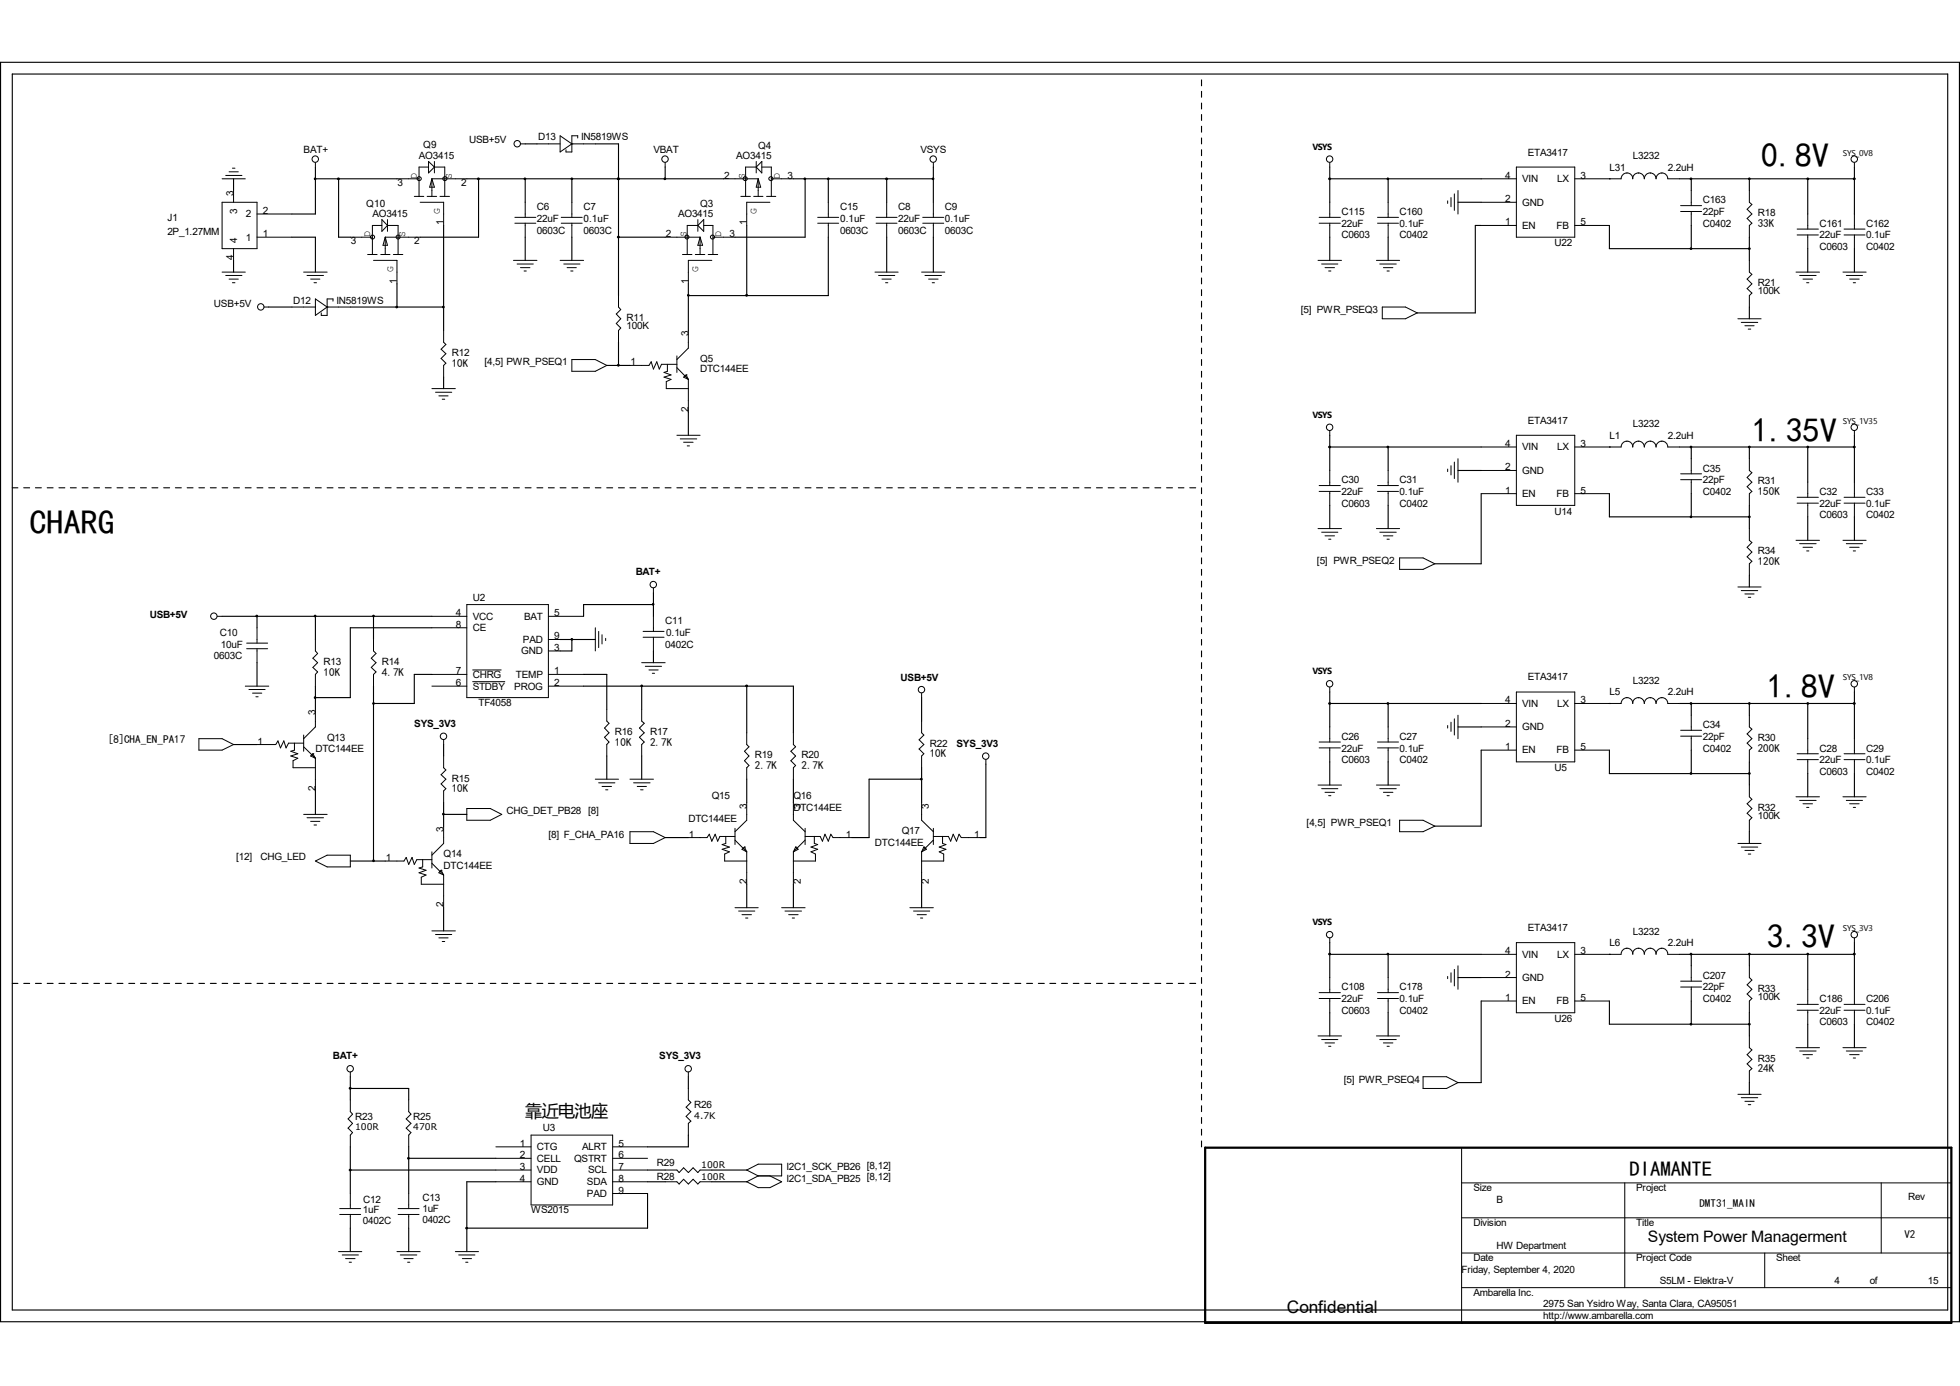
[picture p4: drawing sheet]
<svg xmlns="http://www.w3.org/2000/svg" width="297mm" height="210mm" viewBox="0 0 297 210" stroke-linecap="round" stroke-linejoin="round" font-family="sans-serif">
<g fill="none" stroke="#000" stroke-width=".17">
<path d="M.1 9.4h296.8v190.9h-296.8zM1.9 11.2h293.2v187.3h-293.2zM182.1 12.1v.9M182.1 13.8v.9M182.1 15.6v.9M182.1 17.4v.8M182.1 19.1v.9M35.4 27.1v1.8M35.4 39.5v1.7M44.2 35.9h3.6v5.3M47.8 27.1h12.4M47.8 25.3v7.1h-3.6"/>
<path d="M51.3 27.1v8.8h1.8M67.2 34.2v15.9M70.7 27.1h38.9M72.5 27.1v8.8h-8.8M79.6 27.1v3.5M79.6 35.9v3.6M79.6 21.8h1.8M86.7 27.1v3.5M86.7 35.9v3.6M90.2 21.8h3.5v23M93.7 27.1h.1M93.7 35.9h7.1"/>
<path d="M100.8 25.3v1.8M113.2 34.2v10.6M120.2 27.1h21.2M122 27.1v8.8h-10.6M125.5 27.1v3.5M125.5 35.9v8.9h-21.2M134.4 27.1v3.5M134.4 35.9v5.3M141.4 25.3v5.3M141.4 35.9v5.3M182.1 20.9v.9M182.1 22.7v.9"/>
<path d="M182.1 24.5v.8M182.1 26.2v.9M182.1 28v.9M182.1 29.8v.8M182.1 31.5v.9M182.1 33.3v.9M182.1 35.1v.8M182.1 36.8v.9M182.1 38.6v.9M201.5 27.1h23M201.5 25.3v5.3M201.5 35.9v3.6"/>
<path d="M210.4 27.1v3.5M210.4 35.9v3.6M220.9 30.6h3.6M224.5 34.2h-.9v13.2h-8.8M243.9 27.1h.1M243.9 34.2v3.5h21.2M254.5 27.1h26.5M256.3 27.1v1.8M256.3 34.2v3.5M265.1 27.1v1.8M265.1 35.9v3.6M273.9 27.1v5.3"/>
<path d="M273.9 37.7v3.5M281 25.3v7.1M281 37.7v3.5M40.7 46.5h3.5M53.1 46.5h14.1M60.2 43v3.5M67.2 57.1v1.8M91.9 55.4h3.6M93.7 51.9v3.5M104.3 43v7.1M182.1 40.3v.9M182.1 42.1v.9"/>
<path d="M182.1 43.9v.9M182.1 45.6v.9M182.1 47.4v.9M182.1 49.2v.9M182.1 51v.9M182.1 52.7v.9M182.1 54.5v.9M182.1 56.3v.8M182.1 58v.9M182.1 59.8v.9M265.1 46.5v1.8M1.9 73.9h.8"/>
<path d="M3.6 73.9h.9M5.4 73.9h.9M7.2 73.9h.8M8.9 73.9h.9M10.7 73.9h.9M12.4 73.9h.9M14.2 73.9h.9M16 73.9h.8M17.7 73.9h.9M19.5 73.9h.9M21.3 73.9h.9M23 73.9h.9"/>
<path d="M24.8 73.9h.9M26.6 73.9h.9M28.4 73.9h.9M30.1 73.9h.9M31.9 73.9h.9M33.7 73.9h.8M35.4 73.9h.9M37.2 73.9h.9M38.9 73.9h.9M40.7 73.9h.9M42.5 73.9h.8M44.2 73.9h.9"/>
<path d="M46 73.9h.9M47.8 73.9h.9M49.6 73.9h.9M51.3 73.9h.9M53.1 73.9h.9M54.8 73.9h.9M56.6 73.9h.9M58.4 73.9h.9M60.2 73.9h.8M61.9 73.9h.9M63.7 73.9h.9M65.4 73.9h.9"/>
<path d="M67.2 73.9h.9M69 73.9h.9M70.7 73.9h.9M72.5 73.9h.9M74.3 73.9h.8M76 73.9h.9M77.8 73.9h.9M79.6 73.9h.9M81.4 73.9h.9M83.1 73.9h.9M84.9 73.9h.9M86.7 73.9h.8"/>
<path d="M88.4 73.9h.9M90.2 73.9h.9M91.9 73.9h.9M93.7 73.9h.9M95.5 73.9h.9M97.2 73.9h.9M99 73.9h.9M100.8 73.9h.9M102.6 73.9h.8M104.3 73.9h.9M104.3 62.4v3.6M106.1 73.9h.9"/>
<path d="M107.9 73.9h.9M109.6 73.9h.9M111.4 73.9h.9M113.2 73.9h.8M114.9 73.9h.9M116.7 73.9h.9M118.4 73.9h.9M120.2 73.9h.9M122 73.9h.9M123.7 73.9h.9M125.5 73.9h.9M127.3 73.9h.9"/>
<path d="M129.1 73.9h.9M130.9 73.9h.8M132.6 73.9h.9M134.4 73.9h.8M136.1 73.9h.9M137.9 73.9h.9M139.7 73.9h.8M141.4 73.9h.9M143.2 73.9h.9M144.9 73.9h.9M146.7 73.9h.9M148.5 73.9h.9"/>
<path d="M150.3 73.9h.8M152 73.9h.9M153.8 73.9h.9M155.6 73.9h.9M157.4 73.9h.8M159.1 73.9h.9M160.9 73.9h.9M162.6 73.9h.9M164.4 73.9h.9M166.2 73.9h.8M167.9 73.9h.9M169.7 73.9h.9"/>
<path d="M171.4 73.9h.9M173.2 73.9h.9M175 73.9h.9M176.8 73.9h.9M178.6 73.9h.8M180.3 73.9h.9M182.1 61.6v.8M182.1 63.3v.9M182.1 65.1v.9M182.1 66.8v.9M182.1 68.6v.9M182.1 70.4v.9"/>
<path d="M182.1 72.2v.9M182.1 73.9v.9M182.1 75.7v.9M182.1 77.4v.9M182.1 79.2v.9M201.5 66v5.3M201.5 76.6v3.5M201.5 67.7h23M210.4 67.7v3.6M210.4 76.6v3.5M220.9 71.3h3.6M224.5 74.8v10.6h-7.1"/>
<path d="M243.9 67.7h.1M243.9 74.8v3.5h21.2M254.5 67.7h26.5M256.3 67.7v1.8M256.3 74.8v3.5M265.1 67.7v1.8M265.1 76.6v3.5M273.9 67.7v5.4M273.9 78.3v3.6M281 66v7.1M281 78.3v3.6M33.7 93.4h31.7"/>
<path d="M38.9 93.4v1.7M47.8 93.4v3.5M56.6 93.4v3.5M65.4 95.1h-12.3v10.6h-5.3M84.9 96.9h5.3M86.7 96.9v1.7h-1.8M99 89.8v3.6M99 98.6v1.8M99 91.6h-10.6v1.8M182.1 81v.9M182.1 82.8v.9M182.1 84.5v.9"/>
<path d="M182.1 86.3v.9M182.1 88.1v.8M182.1 89.8v.9M182.1 91.6v.9M182.1 93.4v.8M182.1 95.1v.9M182.1 96.9v.8M182.1 98.6v.9M265.1 87.2v1.7M35.4 112.8h3.5M38.9 100.4v3.6M47.8 104v3.5"/>
<path d="M47.8 119.8v3.6M56.6 104v26.5M65.4 102.2h-2.6v4.4h-6.2M67.2 112.8v1.8M88.4 104h31.8v7M88.4 102.2h3.5v5.3M91.9 114.6v3.5M97.2 104v3.5M97.2 114.6v3.5M113.2 104v7M113.2 118.1v3.5M120.2 118.1v3.5"/>
<path d="M139.7 118.1h-8v8.8h-2.6M139.7 105.7v3.6M139.7 116.3v5.3M149.4 115.8v11.1h-.9M182.1 100.4v.9M182.1 102.2v.9M182.1 104v.9M182.1 105.7v.9M182.1 107.5v.9M182.1 109.3v.9M182.1 111v.9M182.1 112.8v.9"/>
<path d="M182.1 114.6v.8M182.1 116.3v.9M182.1 118.1v.9M182.1 119.8v.9M201.5 104.9v5.3M201.5 115.4v3.6M201.5 106.6h23M210.4 106.6v3.6M210.4 115.4v3.6M220.9 110.2h3.6M224.5 113.7v11.5h-7.1M243.9 106.6h.1"/>
<path d="M243.9 113.7v3.5h21.2M254.5 106.6h26.5M256.3 106.6v1.8M256.3 113.7v3.5M265.1 106.6v1.8M265.1 115.4v3.6M273.9 106.6v5.3M273.9 117.2v3.5M281 104.9v7M281 117.2v3.5M53.1 130.5h5.3M67.2 121.6v3.6"/>
<path d="M67.2 137.5v3.6M67.2 123.4h3.5M100.8 126.9h3.5M113.2 134v3.5M120.2 134v3.5M139.7 134v3.5M182.1 121.6v.9M182.1 123.4v.9M182.1 125.2v.8M182.1 126.9v.9M182.1 128.7v.9M182.1 130.5v.9"/>
<path d="M182.1 132.2v.9M182.1 134v.9M182.1 135.8v.9M182.1 137.5v.9M182.1 139.3v.9M265.1 126v1.8M1.9 149h.8M3.6 149h.9M5.4 149h.9M7.2 149h.8M8.9 149h.9M10.7 149h.9"/>
<path d="M12.4 149h.9M14.2 149h.9M16 149h.8M17.7 149h.9M19.5 149h.9M21.3 149h.9M23 149h.9M24.8 149h.9M26.6 149h.9M28.4 149h.9M30.1 149h.9M31.9 149h.9"/>
<path d="M33.7 149h.8M35.4 149h.9M37.2 149h.9M38.9 149h.9M40.7 149h.9M42.5 149h.8M44.2 149h.9M46 149h.9M47.8 149h.9M49.6 149h.9M51.3 149h.9M53.1 149h.9"/>
<path d="M54.8 149h.9M56.6 149h.9M58.4 149h.9M60.2 149h.8M61.9 149h.9M63.7 149h.9M65.4 149h.9M67.2 149h.9M69 149h.9M70.7 149h.9M72.5 149h.9M74.3 149h.8"/>
<path d="M76 149h.9M77.8 149h.9M79.6 149h.9M81.4 149h.9M83.1 149h.9M84.9 149h.9M86.7 149h.8M88.4 149h.9M90.2 149h.9M91.9 149h.9M93.7 149h.9M95.5 149h.9"/>
<path d="M97.2 149h.9M99 149h.9M100.8 149h.9M102.6 149h.8M104.3 149h.9M106.1 149h.9M107.9 149h.9M109.6 149h.9M111.4 149h.9M113.2 149h.8M114.9 149h.9M116.7 149h.9"/>
<path d="M118.4 149h.9M120.2 149h.9M122 149h.9M123.7 149h.9M125.5 149h.9M127.3 149h.9M129.1 149h.9M130.9 149h.8M132.6 149h.9M134.4 149h.8M136.1 149h.9M137.9 149h.9"/>
<path d="M139.7 149h.8M141.4 149h.9M143.2 149h.9M144.9 149h.9M146.7 149h.9M148.5 149h.9M150.3 149h.8M152 149h.9M153.8 149h.9M155.6 149h.9M157.4 149h.8M159.1 149h.9"/>
<path d="M160.9 149h.9M162.6 149h.9M164.4 149h.9M166.2 149h.8M167.9 149h.9M169.7 149h.9M171.4 149h.9M173.2 149h.9M175 149h.9M176.8 149h.9M178.6 149h.8M180.3 149h.9"/>
<path d="M182.1 141.1v.8M182.1 142.8v.9M182.1 144.6v.9M182.1 146.3v.9M182.1 148.1v.9M182.1 149.9v.9M182.1 151.7v.9M182.1 153.5v.8M182.1 155.2v.9M182.1 157v.9M182.1 158.7v.9M201.5 142.8v5.3"/>
<path d="M201.5 153.5v3.5M201.5 144.6h23M210.4 144.6v3.5M210.4 153.5v3.5M220.9 148.1h3.6M224.5 151.7v12.3h-3.6M243.9 144.6h.1M243.9 151.7v3.5h21.2M254.5 144.6h26.5M256.3 144.6v1.7M256.3 151.7v3.5M265.1 144.6v1.7"/>
<path d="M265.1 153.5v3.5M273.9 144.6v5.3M273.9 155.2v3.5M281 142.8v7.1M281 155.2v3.5M53.1 163.2v3.5M53.1 173.8v7M53.1 177.3h22M53.1 164.9h8.8v1.8M61.9 173.8v7M61.9 175.5h13.2M75.1 179.1h-4.4v10.6"/>
<path d="M98.1 177.3h2.7M98.1 179.1h2.7M104.3 163.2v1.7M104.3 172v1.8h-6.2M107.9 177.3h5.3M107.9 179.1h5.3M182.1 160.5v.9M182.1 162.3v.9M182.1 164v.9M182.1 165.8v.9M182.1 167.6v.8M182.1 169.3v.9"/>
<path d="M182.1 171.1v.9M182.1 172.9v.9M265.1 164v1.8M53.1 186.1v3.6M61.9 186.1v3.6M98.1 180.8v5.3h-27.4"/>
</g>
<path d="M182.6 173.9h113.1v26.5h-113.1z" fill="none" stroke="#000" stroke-width=".34"/>
<g fill="none" stroke="#000" stroke-width=".15">
<path d="M33.7 30.6h5.2v7.1h-5.2zM33.7 27.1h3.5M34.2 26.6h2.5M34.7 26h1.4M35.2 25.5h.4M35.4 28.9v1.7M35.4 37.7v1.8M38.9 35.9h5.3M38.9 32.4h5.3M47.8 24.6v.7M53.1 35.9h3.3M55.7 38.6h1.4"/>
<path d="M56.6 39.5h3.6v3.5M57.7 38.6h1.4M57.9 34.2h-1.5v4.4M57.9 33.3l.8 .9-.8 .9zM58.4 35.9h5.3M58.4 35.9v2.7M58.4 35.9l.3 1.3h-.7zM58.7 34.2h1.6v4.4M58.7 33.3v1.8M59.6 38.6h1.4M60.2 27.1h3.3M62.8 29.8h1.4"/>
<path d="M63.7 30.6h3.5v3.6M64.7 29.8h1.5M64.9 25.3h-1.4v4.5M64.9 24.5l.9 .8-.9 .9zM65.4 27.1h5.3M65.4 27.1v2.7M65.4 27.1l.4 1.3h-.7zM65.8 25.3h1.6v4.5M65.8 24.5v1.7M66.7 29.8h1.4M77.8 39.5h3.6M78 32.9h3.2"/>
<path d="M78 33.8h3.2M78.9 21.8h.7M79.6 30.6v2.3M79.6 33.8v2.1M81.4 21.8h3.5M84.9 39.5h3.5M84.9 20.6l1.8 1.2-1.8 1.2zM85 32.9h3.2M85 33.8h3.2M86.7 21.8h.1M86.7 30.6v2.3M86.7 33.8v2.1"/>
<path d="M86.7 21.8h3.5M87.5 20.9v-.3h-.8v2.4h-.9v-.3M100.8 35.9h5.3M100.8 24.6v.7M103.4 38.6h1.5M105.4 38.6h1.4M105.7 34.2h-1.6v4.4M105.7 34.2l.9-.9v1.8zM105.7 33.3v1.8M106.1 35.9l.4 1.3h-.8zM106.1 35.9v2.7M106.6 34.2h1.4v4.4"/>
<path d="M107.3 38.6h1.5M107.9 39.5h-3.6v3.5M108 35.9h3.4M109.6 27.1h5.3M112.3 29.8h1.4M114.2 29.8h1.4M114.6 25.3h-1.6v4.5M114.6 24.5v1.7M114.6 25.3l.8-.8v1.7zM114.9 27.1l.4 1.3h-.7zM114.9 27.1v2.7M115.4 25.3h1.5v4.5"/>
<path d="M116.2 29.8h1.4M116.7 30.6h-3.5v3.6M116.9 27.1h3.3M123.9 32.9h3.2M123.9 33.8h3.2M125.5 30.6v2.3M125.5 33.8v2.1M132.8 32.9h3.1M132.8 33.8h3.1M134.4 30.6v2.3M134.4 33.8v2.1M139.8 32.9h3.2"/>
<path d="M139.8 33.8h3.2M141.4 24.6v.7M141.4 30.6v2.3M141.4 33.8v2.1M199.7 39.5h3.6M199.9 32.9h3.2M199.9 33.8h3.2M201.5 24.6v.7M201.5 30.6v2.3M201.5 33.8v2.1M208.6 39.5h3.5M208.7 32.9h3.2"/>
<path d="M208.7 33.8h3.2M210.4 30.6v2.3M210.4 33.8v2.1M219.4 30.4v.4M219.9 29.9v1.4M220.4 29.4v2.5M220.9 28.9v3.5M224.5 30.6h5.3M224.5 27.1h5.3M224.5 34.2h5.3M229.8 25.3h8.8v10.6h-8.8zM238.6 34.2h5.3"/>
<path d="M246.5 26.2a.78 .78 0 0 0-.8 .9h-7.1M246.5 26.2a.89 .89 0 0 1 .9 .9M248.3 26.2a.89 .89 0 0 1 .9 .9 .83 .83 0 0 1 .9-.9M248.3 26.2a.79 .79 0 0 0-.9 .9M250.1 26.2a.89 .89 0 0 1 .9 .9 .82 .82 0 0 1 .8-.9M251.8 26.2a.89 .89 0 0 1 .9 .9h1.8M254.7 31.2h3.2M254.7 32h3.2M256.3 28.9v2.3M256.3 32v2.2M265.1 28.9v1.7l.4 .4-.7 .7 .7 .7-.7 .7 .7 .7-.4 .4v1.7M265.1 39.5v1.7l.4 .4-.7 .7 .7 .7-.7 .7 .7 .7-.4 .4v1.7"/>
<path d="M272.3 34.7h3.2M272.3 35.6h3.2M273.9 32.4v2.3M273.9 35.6v2.1M279.4 34.7h3.2M279.4 35.6h3.2M281 24.6v.7M281 32.4v2.3M281 35.6v2.1M33.7 41.2h3.5M34.2 41.7h2.5M34.7 42.3h1.4"/>
<path d="M35.2 42.8h.4M40 46.5h.7M44.2 46.5h3.6M46 41.2h3.6M46.5 41.7h2.5M47.1 42.3h1.4M47.6 42.8h.4M47.8 45.3l1.8 1.2-1.8 1.3zM49.6 46.5h.1M49.6 46.5h3.5M50.5 45.6v-.3h-.9v2.5h-.9v-.4M65.4 58.9h3.6"/>
<path d="M66 59.4h2.5M66.5 60h1.4M67.2 50.1v1.8l.4 .3-.8 .7 .8 .7-.8 .7 .8 .7-.4 .4v1.7M78.4 40h2.4M78.9 40.6h1.4M79.4 41.1h.4M85.4 40h2.5M85.9 40.6h1.4M86.5 41.1h.3M86.7 54.5h3.5l1.7 .9-1.7 .9h-3.5zM93.7 44.8v1.7l.4 .4-.7 .7 .7 .7-.7 .7 .7 .7-.4 .4v1.8M101.1 55.2v1.1l-.5 .1 1.1 .4-1.1 .3 1.1 .4-.7 .3v1.1h3.3"/>
<path d="M102.6 55.2h-2.4l-.3 .7-.4-1.1-.5 1.1-.3-1.1-.4 .6h-2.8M102.6 53.9v2.5M102.6 55.7l1.7 1.8M103.8 57h.1M103.8 57l-.2 .1 .7 .4M104 56.8h.1M104 56.8l.3 .7M104 56.8l-.2 .2M104.3 50.1v2.6l-1.7 1.8M104.3 57.5v4.9M132.6 41.2h3.5M133.1 41.7h2.5"/>
<path d="M133.6 42.3h1.4M134.2 42.8h.3M139.7 41.2h3.5M140.2 41.7h2.5M140.7 42.3h1.5M141.3 42.8h.3M200.3 40h2.4M200.8 40.6h1.4M201.3 41.1h.4M209.1 40h2.5M209.5 46.5h3.5l1.8 .9-1.8 .9h-3.5zM209.6 40.6h1.5"/>
<path d="M210.2 41.1h.3M263.4 48.3h3.5M263.9 48.9h2.5M264.4 49.4h1.4M264.9 49.9h.4M272.2 41.2h3.5M272.7 41.7h2.5M273.2 42.3h1.5M273.8 42.8h.3M279.3 41.2h3.5M279.8 41.7h2.4M280.3 42.3h1.4"/>
<path d="M280.8 42.8h.4M67 60.5h.4M102.6 66h3.5M103.1 66.5h2.5M103.6 67h1.4M104.1 67.6h.4M199.9 73.6h3.2M199.9 74.5h3.2M201.5 65.3v.7M201.5 71.3v2.3M201.5 74.5v2.1M208.7 73.6h3.2"/>
<path d="M208.7 74.5h3.2M210.4 71.3v2.3M210.4 74.5v2.1M219.4 71.1v.4M219.9 70.6v1.4M220.4 70v2.5M220.9 69.5v3.6M224.5 67.7h5.3M224.5 74.8h5.3M224.5 71.3h5.3M229.8 66h8.8v10.6h-8.8zM238.6 74.8h5.3"/>
<path d="M246.5 66.9a.78 .78 0 0 0-.8 .8h-7.1M246.5 66.8a.89 .89 0 0 1 .9 .9M248.3 66.8a.89 .89 0 0 1 .9 .9 .83 .83 0 0 1 .9-.8M248.3 66.9a.79 .79 0 0 0-.9 .8M250.1 66.8a.89 .89 0 0 1 .9 .9 .82 .82 0 0 1 .8-.8M251.8 66.8a.89 .89 0 0 1 .9 .9h1.8M254.7 71.8h3.2M254.7 72.7h3.2M256.3 69.5v2.3M256.3 72.7v2.1M265.1 69.5v1.8l.4 .3-.7 .7 .7 .8-.7 .6 .7 .8-.4 .3v1.8M272.3 75.4h3.2"/>
<path d="M272.3 76.2h3.2M273.9 73.1v2.3M273.9 76.2v2.1M279.4 75.4h3.2M279.4 76.2h3.2M281 65.3v.7M281 73.1v2.3M281 76.2v2.1M32.9 93.4h.8M37.4 97.5h3.2M37.4 98.3h3.2M38.9 95.1v2.4"/>
<path d="M38.9 98.3v2.1M47.8 96.9v1.7l.3 .4-.7 .7 .7 .7-.7 .7 .7 .7-.3 .4v1.8M56.6 96.9v1.7l.4 .4-.7 .7 .7 .7-.7 .7 .7 .7-.4 .4v1.8M65.4 93.4h5.3M65.4 95.1h5.3M70.7 91.6h12.4v14.1h-12.4zM83.1 98.6h1.8M83.1 93.4h5.3M83.1 96.9h1.8M90.2 95.1v3.5M90.7 95.7v2.4M91.2 96.2v1.4"/>
<path d="M91.8 96.7v.4M97.5 95.7h3.1M97.5 96.6h3.1M99 89.1v.7M99 93.4v2.3M99 96.6v2M199.7 80.1h3.6M200.3 80.6h2.4M200.8 81.2h1.4M201.3 81.7h.4M208.6 80.1h3.5M209.1 80.6h2.5"/>
<path d="M209.6 81.2h1.5M210.2 81.7h.3M212.1 84.5h3.5l1.8 .9-1.8 .9h-3.5zM263.4 88.9h3.5M263.9 89.5h2.5M264.4 90h1.4M264.9 90.5h.4M265.1 80.1v1.8l.4 .3-.7 .7 .7 .8-.7 .7 .7 .6-.4 .4v1.8M272.2 81.9h3.5M272.7 82.4h2.5M273.2 82.9h1.5M273.8 83.5h.3"/>
<path d="M279.3 81.9h3.5M279.8 82.4h2.4M280.3 82.9h1.4M280.8 83.5h.4M30.1 111.9h3.6l1.7 .9-1.7 .9h-3.6zM37.2 104h3.5M37.7 104.5h2.5M38.3 105h1.4M38.8 105.6h.3M44.6 112.6v1.1l-.5 .1 1 .4-1 .4 1 .3-.7 .4v1h3.4M46 112.6h-2.3l-.4 .7-.3-1-.5 1-.4-1-.3 .5h-2.9M46 111.4v2.4"/>
<path d="M46 113.2l1.8 1.7M47.2 114.4h.1M47.4 114.2h.1M47.4 114.2l-.3 .4 .7 .3M47.4 114.2l.4 .7M47.8 107.5v2.7l-1.8 1.7M47.8 114.9v4.9M65.4 102.2h5.3M65.4 104h5.3M67.2 112.1v.7M67.2 114.6v1.7l.4 .4-.8 .7 .8 .7-.8 .7 .8 .7-.4 .3v1.8M71.6 103.3h4.9"/>
<path d="M71.6 101.5h4.3M83.1 102.2h5.3M83.1 104h5.3M90.2 118.1h3.5M90.7 118.6h2.5M91.2 119.2h1.5M91.8 119.7h.3M91.9 107.5v1.8l.4 .3-.7 .7 .7 .7-.7 .7 .7 .7-.4 .4v1.8M95.5 118.1h3.5M96 118.6h2.5M96.6 119.2h1.4M97.1 119.7h.4"/>
<path d="M97.2 107.5v1.8l.4 .3-.7 .7 .7 .7-.7 .7 .7 .7-.4 .4v1.8M97.2 100.4h3.6M97.8 101h2.4M98.3 101.5h1.4M98.8 102h.4M113.2 111v1.8l.3 .4-.7 .6 .7 .8-.7 .7 .7 .7-.3 .3v1.8M120.2 111v1.8l.4 .4-.8 .6 .8 .8-.8 .7 .8 .7-.4 .3v1.8M139.7 105v.7M139.7 109.3v1.7l.3 .4-.7 .7 .7 .7-.7 .7 .7 .7-.3 .4v1.7M149.4 115.1v.7M199.7 119h3.6M199.9 112.4h3.2"/>
<path d="M199.9 113.3h3.2M200.3 119.5h2.4M201.5 104.1v.8M201.5 110.2v2.2M201.5 113.3v2.1M208.6 119h3.5M208.7 112.4h3.2M208.7 113.3h3.2M209.1 119.5h2.5M210.4 110.2v2.2M210.4 113.3v2.1M219.4 109.9v.4"/>
<path d="M219.9 109.4v1.4M220.4 108.9v2.5M220.9 108.4v3.5M224.5 106.6h5.3M224.5 113.7h5.3M224.5 110.2h5.3M229.8 104.9h8.8v10.5h-8.8zM238.6 113.7h5.3M246.5 105.7a.78 .78 0 0 0-.8 .9h-7.1M246.5 105.7a.89 .89 0 0 1 .9 .9M248.3 105.7a.89 .89 0 0 1 .9 .9 .83 .83 0 0 1 .9-.9M248.3 105.7a.79 .79 0 0 0-.9 .9"/>
<path d="M250.1 105.7a.89 .89 0 0 1 .9 .9 .82 .82 0 0 1 .8-.9M251.8 105.7a.89 .89 0 0 1 .9 .9h1.8M254.7 110.7h3.2M254.7 111.5h3.2M256.3 108.4v2.3M256.3 111.5v2.2M265.1 108.4v1.8l.4 .3-.7 .7 .7 .7-.7 .7 .7 .7-.4 .4v1.7M265.1 119v1.7l.4 .4-.7 .7 .7 .7-.7 .7 .7 .7-.4 .4v1.7M272.3 114.2h3.2M272.3 115.1h3.2M273.9 111.9v2.3M273.9 115.1v2.1"/>
<path d="M279.4 114.2h3.2M279.4 115.1h3.2M281 104.1v.8M281 111.9v2.3M281 115.1v2.1M46 123.4h3.6M46.5 123.9h2.5M47.1 124.5h1.4M47.6 125h.4M47.8 130.5l1.8-.9h3.5v1.8h-3.5zM64.1 130.3v1.1l-.6 .1 1.1 .4-1.1 .3 1.1 .4-.8 .3v1.1h3.4M65.4 129.1v2.4"/>
<path d="M65.4 130.3h-2.2l-.4 .7-.4-1.1-.5 1.1-.3-1.1-.4 .6h-2.8M65.4 130.8l1.8 1.8M66.7 132h.1M66.7 132l-.2 .2 .7 .4M66.8 131.9h.1M66.8 131.9l.4 .7M66.8 131.9l-.1 .1M67.2 125.2v2.6l-1.8 1.8M67.2 132.6v4.9M70.7 122.5h3.6l1.7 .9-1.7 .9h-3.6zM95.5 126h3.5l1.8 .9-1.8 .9h-3.5zM110 126.7v1.1l-.6 .2 1.1 .4-1.1 .3 1.1 .4-.7 .3v1.1h3.4"/>
<path d="M111.4 126.7h-2.3l-.3 .8-.4-1.1-.5 1.1-.4-1.1-.4 .5h-2.8M111.4 125.5v2.5M111.4 127.3l1.8 1.8M111.4 137.5h3.5M111.9 138h2.5M112.4 138.6h1.5M112.6 128.5h.1M112.6 128.5l-.2 .2 .8 .4M112.8 128.4h.1M112.8 128.4l.4 .7M112.8 128.4l-.2 .1M113 139.1h.3"/>
<path d="M113.2 121.6v2.7l-1.8 1.7M113.2 129.1v4.9M118.4 137.5h3.6M119 138h2.5M119.5 138.6h1.4M120.1 139.1h.3M120.2 121.6v2.7l1.8 1.7M120.2 129.1v4.9M120.6 128.4h.1M120.6 128.4l-.4 .7M120.6 128.4l.1 .1M120.7 128.5h.1"/>
<path d="M120.7 128.5l.2 .2-.7 .4M122 126.7h2.3l.3 .8 .4-1.1 .5 1.1 .4-1.1 .3 .5h2.9M122 125.5v2.5M122 127.3l-1.8 1.8M123.4 126.7v1.1l.5 .2-1 .4 1 .3-1 .4 .7 .3v1.1h-3.4M137.9 137.5h3.5M138.4 138h2.5M139 138.6h1.4M139.5 139.1h.3M139.7 121.6v2.7l1.7 1.7M139.7 129.1v4.9M140 128.4h.1"/>
<path d="M140 128.4l-.3 .7M140 128.4l.2 .1M140.2 128.5h.1M140.2 128.5l.2 .2-.7 .4M141.4 125.5v2.5M141.4 126.7h2.3l.4 .8 .3-1.1 .5 1.1 .4-1.1 .4 .5h2.8M141.4 127.3l-1.7 1.8M142.8 126.7v1.1l.5 .2-1 .4 1 .3-1 .4 .7 .3v1.1h-3.3M200.8 120.1h1.4M201.3 120.6h.4M209.6 120.1h1.5M210.2 120.6h.3"/>
<path d="M212.1 124.3h3.5l1.8 .9-1.8 .8h-3.5zM263.4 127.8h3.5M263.9 128.4h2.5M264.4 128.9h1.4M264.9 129.4h.4M272.2 120.7h3.5M272.7 121.3h2.5M273.2 121.8h1.5M273.8 122.3h.3M279.3 120.7h3.5M279.8 121.3h2.4M280.3 121.8h1.4"/>
<path d="M280.8 122.3h.4M65.4 141.1h3.6M66 141.6h2.5M66.5 142.1h1.4M67 142.7h.4M199.7 157h3.6M199.9 150.4h3.2M199.9 151.3h3.2M200.3 157.5h2.4M200.8 158h1.4M201.3 158.5h.4M201.5 142.1v.7"/>
<path d="M201.5 148.1v2.3M201.5 151.3v2.2M208.6 157h3.5M208.7 150.4h3.2M208.7 151.3h3.2M209.1 157.5h2.5M209.6 158h1.5M210.2 158.5h.3M210.4 148.1v2.3M210.4 151.3v2.2M219.4 148v.3M219.9 147.4v1.4"/>
<path d="M220.4 146.9v2.5M220.9 146.3v3.6M224.5 144.6h5.3M224.5 151.7h5.3M224.5 148.1h5.3M229.8 142.8h8.8v10.7h-8.8zM238.6 144.6h7.1M238.6 151.7h5.3M246.5 143.7a.78 .78 0 0 0-.8 .9M246.5 143.7a.89 .89 0 0 1 .9 .9M248.3 143.7a.89 .89 0 0 1 .9 .9M248.3 143.7a.79 .79 0 0 0-.9 .9"/>
<path d="M250.1 143.7a.89 .89 0 0 1 .9 .9M250.1 143.7a.79 .79 0 0 0-.9 .9M251.8 143.7a.78 .78 0 0 0-.8 .9M251.8 143.7a.89 .89 0 0 1 .9 .9h1.8M254.7 148.7h3.2M254.7 149.6h3.2M256.3 146.3v2.4M256.3 149.6v2.1M265.1 146.3v1.8l.4 .4-.7 .7 .7 .7-.7 .7 .7 .7-.4 .4v1.8M265.1 157v1.7l.4 .4-.7 .7 .7 .7-.7 .7 .7 .7-.4 .4v1.7M272.2 158.7h3.5M272.3 152.2h3.2"/>
<path d="M272.3 153.1h3.2M272.7 159.3h2.5M273.2 159.8h1.5M273.9 149.9v2.3M273.9 153.1v2.1M279.3 158.7h3.5M279.4 152.2h3.2M279.4 153.1h3.2M279.8 159.3h2.4M280.3 159.8h1.4M281 142.1v.7M281 149.9v2.3"/>
<path d="M281 153.1v2.1M53.1 166.7v1.7l.3 .4-.7 .7 .7 .7-.7 .7 .7 .7-.3 .4v1.8M53.1 162.4v.8M61.9 166.7v1.7l.4 .4-.7 .7 .7 .7-.7 .7 .7 .7-.4 .4v1.8M75.1 173.8h5.4M75.1 175.5h5.4M75.1 177.3h5.4M75.1 179.1h5.4M80.5 172h12.3v10.6h-12.3zM92.8 173.8h5.3M92.8 175.5h5.3M92.8 177.3h5.3"/>
<path d="M92.8 179.1h5.3M100.8 177.3h1.8l.3 .4 .7-.7 .7 .7 .7-.7 .7 .7 .4-.4h1.8M100.8 179.1h1.8l.3 .3 .7-.7 .7 .7 .7-.7 .7 .7 .4-.3h1.8M104.3 162.4v.8M104.3 164.9v1.8l.4 .3-.7 .8 .7 .6-.7 .8 .7 .7-.4 .3v1.8M113.2 177.3l1.7-.9h3.5v1.8h-3.5zM114.9 178.2l-1.7 .9 1.7 .9h1.8l1.7-.9-1.7-.9M215.6 163.2h3.6l1.7 .8-1.7 .9h-3.6zM221.5 173.9v26.5M221.5 179.2h74.2M246.2 179.2v15.9M263.4 165.8h3.5"/>
<path d="M263.9 166.3h2.5M264.4 166.9h1.4M264.9 167.4h.4M273.8 160.3h.3M280.8 160.3h.4M285.1 179.2v10.7M51.3 189.7h3.5M51.5 183.1h3.2M51.5 184h3.2M51.9 190.2h2.4M52.4 190.7h1.4M52.9 191.3h.4"/>
<path d="M53.1 180.8v2.3M53.1 184v2.1M60.2 189.7h3.5M60.3 183.1h3.2M60.3 184h3.2M60.7 190.2h2.5M61.2 190.7h1.4M61.8 191.3h.3M61.9 180.8v2.3M61.9 184v2.1M69 189.7h3.5M69.5 190.2h2.5"/>
<path d="M70.1 190.7h1.4M70.6 191.3h.3M92.8 180.8h5.3M221.5 184.5h74.2M221.5 189.9h74.2M221.5 195.1h74.2M267.4 189.9v5.2"/>
<circle cx="47.8" cy="24.1" r=".49"/>
<circle cx="56.5" cy="35.9" r=".31"/>
<circle cx="60.3" cy="35.9" r=".3"/>
<circle cx="63.5" cy="27.1" r=".31"/>
<circle cx="67.4" cy="27.1" r=".31"/>
<circle cx="78.4" cy="21.8" r=".49"/>
<circle cx="100.8" cy="24.1" r=".49"/>
<circle cx="104.1" cy="35.9" r=".3"/>
<circle cx="108" cy="35.9" r=".31"/>
<circle cx="112.9" cy="27.1" r=".31"/>
<circle cx="116.8" cy="27.1" r=".31"/>
<circle cx="141.4" cy="24.1" r=".49"/>
<circle cx="201.5" cy="24.1" r=".49"/>
<circle cx="281" cy="24.1" r=".49"/>
<circle cx="39.5" cy="46.5" r=".49"/>
<circle cx="201.5" cy="64.7" r=".49"/>
<circle cx="281" cy="64.7" r=".49"/>
<circle cx="32.4" cy="93.4" r=".49"/>
<circle cx="99" cy="88.6" r=".49"/>
<circle cx="67.2" cy="111.6" r=".49"/>
<circle cx="139.6" cy="104.5" r=".49"/>
<circle cx="149.4" cy="114.6" r=".49"/>
<circle cx="201.5" cy="103.6" r=".49"/>
<circle cx="281" cy="103.6" r=".49"/>
<circle cx="201.5" cy="141.6" r=".49"/>
<circle cx="281" cy="141.6" r=".49"/>
<circle cx="53.1" cy="161.9" r=".49"/>
<circle cx="104.3" cy="161.9" r=".49"/>
</g>
<g fill="#000" stroke="#000" stroke-width=".15">
<path d="M51.2 27h.2v.2h-.2z" fill-rule="evenodd"/>
<path d="M72.4 27h.2v.2h-.2z" fill-rule="evenodd"/>
<path d="M93.6 35.8h.2v.2h-.2z" fill-rule="evenodd"/>
<path d="M93.6 27h.2v.2h-.2z" fill-rule="evenodd"/>
<path d="M93.6 27h.2v.2h-.2z" fill-rule="evenodd"/>
<path d="M134.2 27h.2v.2h-.2z" fill-rule="evenodd"/>
<path d="M201.4 27h.2v.2h-.2z" fill-rule="evenodd"/>
<path d="M280.9 27h.2v.2h-.2z" fill-rule="evenodd"/>
<path d="M93.6 55.3h.2v.1h-.2z" fill-rule="evenodd"/>
<path d="M113 44.7h.2v.1h-.2z" fill-rule="evenodd"/>
<path d="M201.4 67.6h.2v.2h-.2z" fill-rule="evenodd"/>
<path d="M280.9 67.6h.2v.2h-.2z" fill-rule="evenodd"/>
<path d="M113 103.8h.2v.2h-.2z" fill-rule="evenodd"/>
<path d="M201.4 106.5h.2v.2h-.2z" fill-rule="evenodd"/>
<path d="M280.9 106.5h.2v.2h-.2z" fill-rule="evenodd"/>
<path d="M201.4 144.5h.2v.2h-.2z" fill-rule="evenodd"/>
<path d="M280.9 144.5h.2v.2h-.2z" fill-rule="evenodd"/>
<path d="M53 177.2h.2v.2h-.2z" fill-rule="evenodd"/>
<path d="M53 164.8h.2v.2h-.2z" fill-rule="evenodd"/>
<path d="M70.6 186h.2v.2h-.2z" fill-rule="evenodd"/>
<circle cx="47.8" cy="27.1" r=".13"/>
<circle cx="79.5" cy="27.1" r=".13"/>
<circle cx="86.7" cy="27.1" r=".13"/>
<circle cx="100.8" cy="27.1" r=".13"/>
<circle cx="122" cy="27.1" r=".13"/>
<circle cx="125.5" cy="27.1" r=".13"/>
<circle cx="141.4" cy="27.1" r=".13"/>
<circle cx="210.3" cy="27.1" r=".13"/>
<circle cx="256.2" cy="37.7" r=".13"/>
<circle cx="256.2" cy="27.1" r=".13"/>
<circle cx="265.1" cy="27.1" r=".13"/>
<circle cx="265.1" cy="37.7" r=".13"/>
<circle cx="273.9" cy="27.1" r=".13"/>
<circle cx="60.1" cy="46.5" r=".13"/>
<circle cx="67.2" cy="46.5" r=".13"/>
<circle cx="104.3" cy="44.7" r=".13"/>
<circle cx="210.3" cy="67.7" r=".13"/>
<circle cx="256.2" cy="67.7" r=".13"/>
<circle cx="256.2" cy="78.3" r=".13"/>
<circle cx="265.1" cy="67.7" r=".13"/>
<circle cx="265.1" cy="78.3" r=".13"/>
<circle cx="273.9" cy="67.7" r=".13"/>
<circle cx="38.9" cy="93.3" r=".13"/>
<circle cx="47.8" cy="93.3" r=".13"/>
<circle cx="56.6" cy="93.3" r=".13"/>
<circle cx="86.7" cy="96.9" r=".13"/>
<circle cx="99" cy="91.6" r=".13"/>
<circle cx="47.8" cy="105.7" r=".13"/>
<circle cx="56.6" cy="106.6" r=".13"/>
<circle cx="97.2" cy="103.9" r=".13"/>
<circle cx="139.6" cy="118.1" r=".13"/>
<circle cx="210.3" cy="106.6" r=".13"/>
<circle cx="256.2" cy="106.6" r=".13"/>
<circle cx="256.2" cy="117.2" r=".13"/>
<circle cx="265.1" cy="106.6" r=".13"/>
<circle cx="265.1" cy="117.2" r=".13"/>
<circle cx="273.9" cy="106.6" r=".13"/>
<circle cx="56.6" cy="130.4" r=".13"/>
<circle cx="67.2" cy="123.4" r=".13"/>
<circle cx="210.3" cy="144.6" r=".13"/>
<circle cx="256.2" cy="155.2" r=".13"/>
<circle cx="256.2" cy="144.6" r=".13"/>
<circle cx="265.1" cy="144.6" r=".13"/>
<circle cx="265.1" cy="155.2" r=".13"/>
<circle cx="273.9" cy="144.6" r=".13"/>
<circle cx="61.9" cy="175.5" r=".13"/>
</g>
<g font-size="5.2">
<text x="266.9" y="25.3">0.8V</text>
<text x="265.5" y="67">1.35V</text>
<text x="4.5" y="81">CHARG</text>
<text x="267.8" y="105.7">1.8V</text>
<text x="267.8" y="143.7">3.3V</text>
</g>
<text font-size="3.2" x="246.9" y="178.2">DIAMANTE</text>
<g font-size="2.6">
<text x="79.6" y="169.3">靠近电池座</text>
<text x="195" y="199">Confidential</text>
</g>
<text font-size="2.4" x="249.7" y="188.3">System Power Managerment</text>
<g font-size="1.7">
<text x="266.4" y="34.4">33K</text>
<text x="68.5" y="55.6">10K</text>
<text x="266.4" y="75">150K</text>
<text x="266.4" y="85.6">120K</text>
<text x="49" y="102.4">10K</text>
<text x="57.9" y="102.4">4.7K</text>
<text x="16.3" y="112.6">[8]CHA_EN_PA17</text>
<text x="93.2" y="113">10K</text>
<text x="98.5" y="113">2.7K</text>
<text x="266.4" y="113.9">200K</text>
<text x="114.4" y="116.5">2.7K</text>
<text x="121.5" y="116.5">2.7K</text>
<text x="140.9" y="114.8">10K</text>
<text x="68.5" y="120.1">10K</text>
<text x="266.4" y="162.5">24K</text>
<text x="257.5" y="182.9">DMT31_MAIN</text>
<text x="288.6" y="187.5">V2</text>
</g>
<g font-size="1.5">
<text x="46" y="23.2">BAT+</text>
<text x="64.1" y="22.4">Q9</text>
<text x="71.1" y="21.6">USB+5V</text>
<text x="81.5" y="21.3">D13</text>
<text x="88.1" y="21.3">IN5819WS</text>
<text x="99" y="23.2">VBAT</text>
<text x="114.9" y="22.5">Q4</text>
<text x="139.5" y="23.2">VSYS</text>
<text x="231.5" y="23.6">ETA3417</text>
<text x="35.4" y="29.8" transform="rotate(-90 35.4 29.8)">3</text>
<text x="60.2" y="28.2">3</text>
<text x="63.2" y="27.1" transform="rotate(-90 63.2 27.1)">D</text>
<text x="63.5" y="24.1">AO3415</text>
<text x="68.5" y="27.1" transform="rotate(-90 68.5 27.1)">S</text>
<text x="69.9" y="28.2">2</text>
<text x="109.7" y="27.1">2</text>
<text x="111.5" y="24.1">AO3415</text>
<text x="112.9" y="27.1" transform="rotate(-90 112.9 27.1)">S</text>
<text x="118.1" y="27.1" transform="rotate(-90 118.1 27.1)">D</text>
<text x="119.3" y="27.1">3</text>
<text x="228.1" y="27.1">4</text>
<text x="230.7" y="27.6">VIN</text>
<text x="236" y="27.6">LX</text>
<text x="239.5" y="27.1">3</text>
<text x="243.9" y="25.9">L31</text>
<text x="247.4" y="24.1">L3232</text>
<text x="252.7" y="25.9">2.2uH</text>
<text x="25.4" y="33.4">J1</text>
<text x="25.4" y="35.6">2P_1.27MM</text>
<text x="35.9" y="32.4" transform="rotate(-90 35.9 32.4)">3</text>
<text x="37.3" y="32.9">2</text>
<text x="39.8" y="35.9">1</text>
<text x="39.8" y="32.4">2</text>
<text x="55.5" y="31.4">Q10</text>
<text x="56.1" y="35.9" transform="rotate(-90 56.1 35.9)">D</text>
<text x="56.4" y="32.9">AO3415</text>
<text x="61.4" y="35.9" transform="rotate(-90 61.4 35.9)">S</text>
<text x="66.7" y="32.4" transform="rotate(-90 66.7 32.4)">G</text>
<text x="67.2" y="34.1" transform="rotate(-90 67.2 34.1)">1</text>
<text x="81.4" y="31.9">C6</text>
<text x="81.4" y="35.4">0603C</text>
<text x="81.4" y="33.6">22uF</text>
<text x="88.4" y="31.9">C7</text>
<text x="88.4" y="35.4">0603C</text>
<text x="88.4" y="33.6">0.1uF</text>
<text x="100.9" y="35.9">2</text>
<text x="102.7" y="32.9">AO3415</text>
<text x="104" y="35.9" transform="rotate(-90 104 35.9)">S</text>
<text x="106.1" y="31.4">Q3</text>
<text x="109.3" y="35.9" transform="rotate(-90 109.3 35.9)">D</text>
<text x="110.5" y="35.9">3</text>
<text x="113.2" y="34.1" transform="rotate(-90 113.2 34.1)">1</text>
<text x="114.6" y="32.4" transform="rotate(-90 114.6 32.4)">G</text>
<text x="127.3" y="31.9">C15</text>
<text x="127.3" y="35.4">0603C</text>
<text x="127.3" y="33.6">0.1uF</text>
<text x="136.1" y="31.9">C8</text>
<text x="136.1" y="35.4">0603C</text>
<text x="136.1" y="33.6">22uF</text>
<text x="143.2" y="31.9">C9</text>
<text x="143.2" y="35.4">0603C</text>
<text x="143.2" y="33.6">0.1uF</text>
<text x="203.3" y="32.6">C115</text>
<text x="203.3" y="34.3">22uF</text>
<text x="212.1" y="32.6">C160</text>
<text x="212.1" y="34.3">0.1uF</text>
<text x="228.1" y="34.2">1</text>
<text x="228.1" y="30.6">2</text>
<text x="230.7" y="34.7">EN</text>
<text x="230.7" y="31.2">GND</text>
<text x="235.9" y="34.7">FB</text>
<text x="239.5" y="34.2">5</text>
<text x="258.1" y="30.8">C163</text>
<text x="258.1" y="34.3">C0402</text>
<text x="258.1" y="32.6">22pF</text>
<text x="266.4" y="32.8">R18</text>
<text x="275.7" y="34.3">C161</text>
<text x="282.8" y="34.3">C162</text>
<text x="35.4" y="39.4" transform="rotate(-90 35.4 39.4)">4</text>
<text x="35.9" y="36.8" transform="rotate(-90 35.9 36.8)">4</text>
<text x="37.3" y="36.4">1</text>
<text x="53.2" y="37">3</text>
<text x="59.6" y="41.2" transform="rotate(-90 59.6 41.2)">G</text>
<text x="62.8" y="37">2</text>
<text x="105.8" y="41.2" transform="rotate(-90 105.8 41.2)">G</text>
<text x="203.3" y="36.1">C0603</text>
<text x="212.1" y="36.1">C0402</text>
<text x="235.6" y="37.3">U22</text>
<text x="275.7" y="37.9">C0603</text>
<text x="275.7" y="36.1">22uF</text>
<text x="282.8" y="37.9">C0402</text>
<text x="282.8" y="36.1">0.1uF</text>
<text x="32.4" y="46.5">USB+5V</text>
<text x="44.4" y="46">D12</text>
<text x="51" y="46">IN5819WS</text>
<text x="60.2" y="43" transform="rotate(-90 60.2 43)">1</text>
<text x="104.3" y="43" transform="rotate(-90 104.3 43)">1</text>
<text x="197.1" y="47.4">[5] PWR_PSEQ3</text>
<text x="266.4" y="43.3">R21</text>
<text x="266.4" y="44.6">100K</text>
<text x="68.5" y="54">R12</text>
<text x="95" y="48.6">R11</text>
<text x="95" y="49.9">100K</text>
<text x="104.3" y="51" transform="rotate(-90 104.3 51)">3</text>
<text x="73.4" y="55.4">[4,5] PWR_PSEQ1</text>
<text x="95.5" y="55.4">1</text>
<text x="106.1" y="54.8">Q5</text>
<text x="106.1" y="56.4">DTC144EE</text>
<text x="104.3" y="62.4" transform="rotate(-90 104.3 62.4)">2</text>
<text x="231.5" y="64.2">ETA3417</text>
<text x="247.4" y="64.7">L3232</text>
<text x="228.1" y="71.3">2</text>
<text x="228.1" y="67.7">4</text>
<text x="230.7" y="71.8">GND</text>
<text x="230.7" y="68.2">VIN</text>
<text x="236" y="68.2">LX</text>
<text x="239.5" y="67.7">3</text>
<text x="243.9" y="66.5">L1</text>
<text x="252.7" y="66.5">2.2uH</text>
<text x="258.1" y="71.5">C35</text>
<text x="203.3" y="73.2">C30</text>
<text x="203.3" y="76.8">C0603</text>
<text x="203.3" y="75">22uF</text>
<text x="212.1" y="73.2">C31</text>
<text x="212.1" y="76.8">C0402</text>
<text x="212.1" y="75">0.1uF</text>
<text x="228.1" y="74.8">1</text>
<text x="230.7" y="75.3">EN</text>
<text x="235.6" y="78">U14</text>
<text x="235.9" y="75.3">FB</text>
<text x="239.5" y="74.8">5</text>
<text x="258.1" y="75">C0402</text>
<text x="258.1" y="73.2">22pF</text>
<text x="266.4" y="73.4">R31</text>
<text x="275.7" y="75">C32</text>
<text x="275.7" y="76.8">22uF</text>
<text x="282.8" y="75">C33</text>
<text x="282.8" y="76.8">0.1uF</text>
<text x="266.4" y="84">R34</text>
<text x="275.7" y="78.5">C0603</text>
<text x="282.8" y="78.5">C0402</text>
<text x="96.4" y="87.2">BAT+</text>
<text x="199.6" y="85.4">[5] PWR_PSEQ2</text>
<text x="22.7" y="93.7">USB+5V</text>
<text x="69.1" y="93.4">4</text>
<text x="69.1" y="95.1">8</text>
<text x="71.6" y="93.9">VCC</text>
<text x="71.6" y="95.6">CE</text>
<text x="71.6" y="91.1">U2</text>
<text x="79.4" y="93.9">BAT</text>
<text x="84" y="93.4">5</text>
<text x="100.8" y="94.6">C11</text>
<text x="32.4" y="99.9">0603C</text>
<text x="33.3" y="96.4">C10</text>
<text x="33.5" y="98.1">10uF</text>
<text x="49" y="100.8">R13</text>
<text x="57.9" y="100.8">R14</text>
<text x="79" y="99.1">GND</text>
<text x="79.2" y="97.4">PAD</text>
<text x="84" y="98.6">3</text>
<text x="84" y="96.9">9</text>
<text x="100.8" y="98.1">0402C</text>
<text x="101" y="96.4">0.1uF</text>
<text x="69.1" y="104">6</text>
<text x="69.1" y="102.2">7</text>
<text x="71.6" y="104.5">STDBY</text>
<text x="71.6" y="102.7">CHRG</text>
<text x="72.5" y="107">TF4058</text>
<text x="77.9" y="104.5">PROG</text>
<text x="78.2" y="102.7">TEMP</text>
<text x="84" y="102.2">1</text>
<text x="84" y="104">2</text>
<text x="136.5" y="103.3">USB+5V</text>
<text x="228.1" y="106.6">4</text>
<text x="230.7" y="107.1">VIN</text>
<text x="231.5" y="103.1">ETA3417</text>
<text x="236" y="107.1">LX</text>
<text x="239.5" y="106.6">3</text>
<text x="243.9" y="105.4">L5</text>
<text x="247.4" y="103.6">L3232</text>
<text x="252.7" y="105.4">2.2uH</text>
<text x="39" y="112.8">1</text>
<text x="47.8" y="108.4" transform="rotate(-90 47.8 108.4)">3</text>
<text x="49.6" y="112.3">Q13</text>
<text x="62.8" y="110.2">SYS_3V3</text>
<text x="93.2" y="111.4">R16</text>
<text x="98.5" y="111.4">R17</text>
<text x="140.9" y="113.2">R22</text>
<text x="144.9" y="113.2">SYS_3V3</text>
<text x="203.3" y="112.1">C26</text>
<text x="203.3" y="113.9">22uF</text>
<text x="212.1" y="112.1">C27</text>
<text x="212.1" y="113.9">0.1uF</text>
<text x="228.1" y="113.7">1</text>
<text x="228.1" y="110.2">2</text>
<text x="230.7" y="110.7">GND</text>
<text x="239.5" y="113.7">5</text>
<text x="258.1" y="110.3">C34</text>
<text x="258.1" y="113.9">C0402</text>
<text x="258.1" y="112.1">22pF</text>
<text x="266.4" y="112.3">R30</text>
<text x="275.7" y="113.9">C28</text>
<text x="282.8" y="113.9">C29</text>
<text x="47.8" y="114">DTC144EE</text>
<text x="47.8" y="119.8" transform="rotate(-90 47.8 119.8)">2</text>
<text x="68.5" y="118.4">R15</text>
<text x="114.4" y="114.9">R19</text>
<text x="121.5" y="114.9">R20</text>
<text x="203.3" y="115.6">C0603</text>
<text x="212.1" y="115.6">C0402</text>
<text x="230.7" y="114.2">EN</text>
<text x="235.6" y="116.9">U5</text>
<text x="235.9" y="114.2">FB</text>
<text x="275.7" y="117.4">C0603</text>
<text x="275.7" y="115.6">22uF</text>
<text x="282.8" y="117.4">C0402</text>
<text x="282.8" y="115.6">0.1uF</text>
<text x="76.8" y="123.4">CHG_DET_PB28 [8]</text>
<text x="104.3" y="124.6">DTC144EE</text>
<text x="107.9" y="121.1">Q15</text>
<text x="113.2" y="122.5" transform="rotate(-90 113.2 122.5)">3</text>
<text x="120.2" y="121.1">Q16</text>
<text x="120.2" y="122.9">DTC144EE</text>
<text x="121.3" y="122.5" transform="rotate(-90 121.3 122.5)">3</text>
<text x="140.8" y="122.5" transform="rotate(-90 140.8 122.5)">3</text>
<text x="198" y="125.2">[4,5] PWR_PSEQ1</text>
<text x="266.4" y="122.9">R32</text>
<text x="266.4" y="124.1">100K</text>
<text x="35.8" y="130.3">[12]</text>
<text x="39.5" y="130.3">CHG_LED</text>
<text x="58.5" y="130.5">1</text>
<text x="67.2" y="129.9">Q14</text>
<text x="67.2" y="131.7">DTC144EE</text>
<text x="67.2" y="126" transform="rotate(-90 67.2 126)">3</text>
<text x="83.1" y="126.9">[8] F_CHA_PA16</text>
<text x="104.4" y="126.9">1</text>
<text x="128.2" y="126.9">1</text>
<text x="132.6" y="128.2">DTC144EE</text>
<text x="136.7" y="126.4">Q17</text>
<text x="147.6" y="126.9">1</text>
<text x="67.2" y="137.5" transform="rotate(-90 67.2 137.5)">2</text>
<text x="113.2" y="134" transform="rotate(-90 113.2 134)">2</text>
<text x="121.3" y="134" transform="rotate(-90 121.3 134)">2</text>
<text x="140.8" y="134" transform="rotate(-90 140.8 134)">2</text>
<text x="231.5" y="141.1">ETA3417</text>
<text x="243.9" y="143.3">L6</text>
<text x="247.4" y="141.6">L3232</text>
<text x="252.7" y="143.3">2.2uH</text>
<text x="228.1" y="148.1">2</text>
<text x="228.1" y="144.6">4</text>
<text x="230.7" y="148.6">GND</text>
<text x="230.7" y="145.1">VIN</text>
<text x="236" y="145.1">LX</text>
<text x="239.5" y="144.6">3</text>
<text x="258.1" y="148.3">C207</text>
<text x="203.3" y="150.1">C108</text>
<text x="203.3" y="153.6">C0603</text>
<text x="203.3" y="151.8">22uF</text>
<text x="212.1" y="150.1">C178</text>
<text x="212.1" y="153.6">C0402</text>
<text x="212.1" y="151.8">0.1uF</text>
<text x="228.1" y="151.7">1</text>
<text x="230.7" y="152.2">EN</text>
<text x="235.6" y="154.9">U26</text>
<text x="235.9" y="152.2">FB</text>
<text x="239.5" y="151.7">5</text>
<text x="258.1" y="151.8">C0402</text>
<text x="258.1" y="150.1">22pF</text>
<text x="266.4" y="150.3">R33</text>
<text x="266.4" y="151.5">100K</text>
<text x="275.7" y="151.8">C186</text>
<text x="275.7" y="155.4">C0603</text>
<text x="275.7" y="153.6">22uF</text>
<text x="282.8" y="151.8">C206</text>
<text x="282.8" y="155.4">C0402</text>
<text x="282.8" y="153.6">0.1uF</text>
<text x="50.5" y="160.5">BAT+</text>
<text x="99.9" y="160.5">SYS_3V3</text>
<text x="266.4" y="160.9">R35</text>
<text x="105.2" y="167.9">R26</text>
<text x="203.6" y="164">[5] PWR_PSEQ4</text>
<text x="53.8" y="169.7">R23</text>
<text x="62.6" y="169.7">R25</text>
<text x="78.8" y="173.8">1</text>
<text x="82.3" y="171.4">U3</text>
<text x="93.7" y="173.8">5</text>
<text x="78.8" y="175.5">2</text>
<text x="78.8" y="177.3">3</text>
<text x="78.8" y="179.1">4</text>
<text x="81.4" y="174.3">CTG</text>
<text x="81.4" y="176">CELL</text>
<text x="81.4" y="177.8">VDD</text>
<text x="81.4" y="179.6">GND</text>
<text x="87" y="176">QSTRT</text>
<text x="88.2" y="174.3">ALRT</text>
<text x="88.9" y="179.6">SDA</text>
<text x="89.1" y="177.8">SCL</text>
<text x="93.7" y="175.5">6</text>
<text x="93.7" y="177.3">7</text>
<text x="93.7" y="179.1">8</text>
<text x="99.5" y="178.7">R28</text>
<text x="99.5" y="176.7">R29</text>
<text x="119.2" y="179.1">I2C1_SDA_PB25 [8,12]</text>
<text x="119.2" y="177.3">I2C1_SCK_PB26 [8,12]</text>
<text x="55" y="185.4">0402C</text>
<text x="55" y="183.8">1uF</text>
<text x="55" y="182.2">C12</text>
<text x="64" y="182">C13</text>
<text x="64" y="185.3">0402C</text>
<text x="64" y="183.6">1uF</text>
<text x="80.5" y="183.8">WS2015</text>
<text x="88.9" y="181.4">PAD</text>
<text x="93.7" y="180.8">9</text>
<text x="223.3" y="185.8">Division</text>
<text x="223.3" y="180.5">Size</text>
<text x="226.8" y="182.2">B</text>
<text x="247.9" y="180.5">Project</text>
<text x="247.9" y="185.8">Title</text>
<text x="289.1" y="181.9">Rev</text>
<text x="223.3" y="191.1">Date</text>
<text x="226.8" y="189.3">HW Department</text>
<text x="247.9" y="191.1">Project Code</text>
<text x="269.2" y="191.1">Sheet</text>
<text x="221.5" y="192.8">Friday, September 4, 2020</text>
<text x="223.3" y="196.4">Ambarella Inc.</text>
<text x="251.5" y="194.6">S5LM - Elektra-V</text>
<text x="278" y="194.6">4</text>
<text x="283.3" y="194.6">of</text>
<text x="292.1" y="194.6">15</text>
<text x="233.8" y="198.1">2975 San Ysidro Way, Santa Clara, CA95051</text>
<text x="233.8" y="199.9">http://www.ambarella.com</text>
</g>
<g font-size="1.4">
<text x="198.9" y="22.7">VSYS</text>
<text x="198.9" y="63.3">VSYS</text>
<text x="198.9" y="102.2">VSYS</text>
<text x="198.9" y="140.2">VSYS</text>
<text x="53.8" y="171.3">100R</text>
<text x="62.6" y="171.3">470R</text>
<text x="105.2" y="169.5">4.7K</text>
<text x="106.3" y="178.7">100R</text>
<text x="106.3" y="177">100R</text>
</g>
<g font-size="1.3">
<text x="279.3" y="23.6">SYS_0V8</text>
<text x="279.3" y="64.2">SYS_1V35</text>
<text x="279.3" y="103.1">SYS_1V8</text>
<text x="279.3" y="141.1">SYS_3V3</text>
</g>
</svg>
